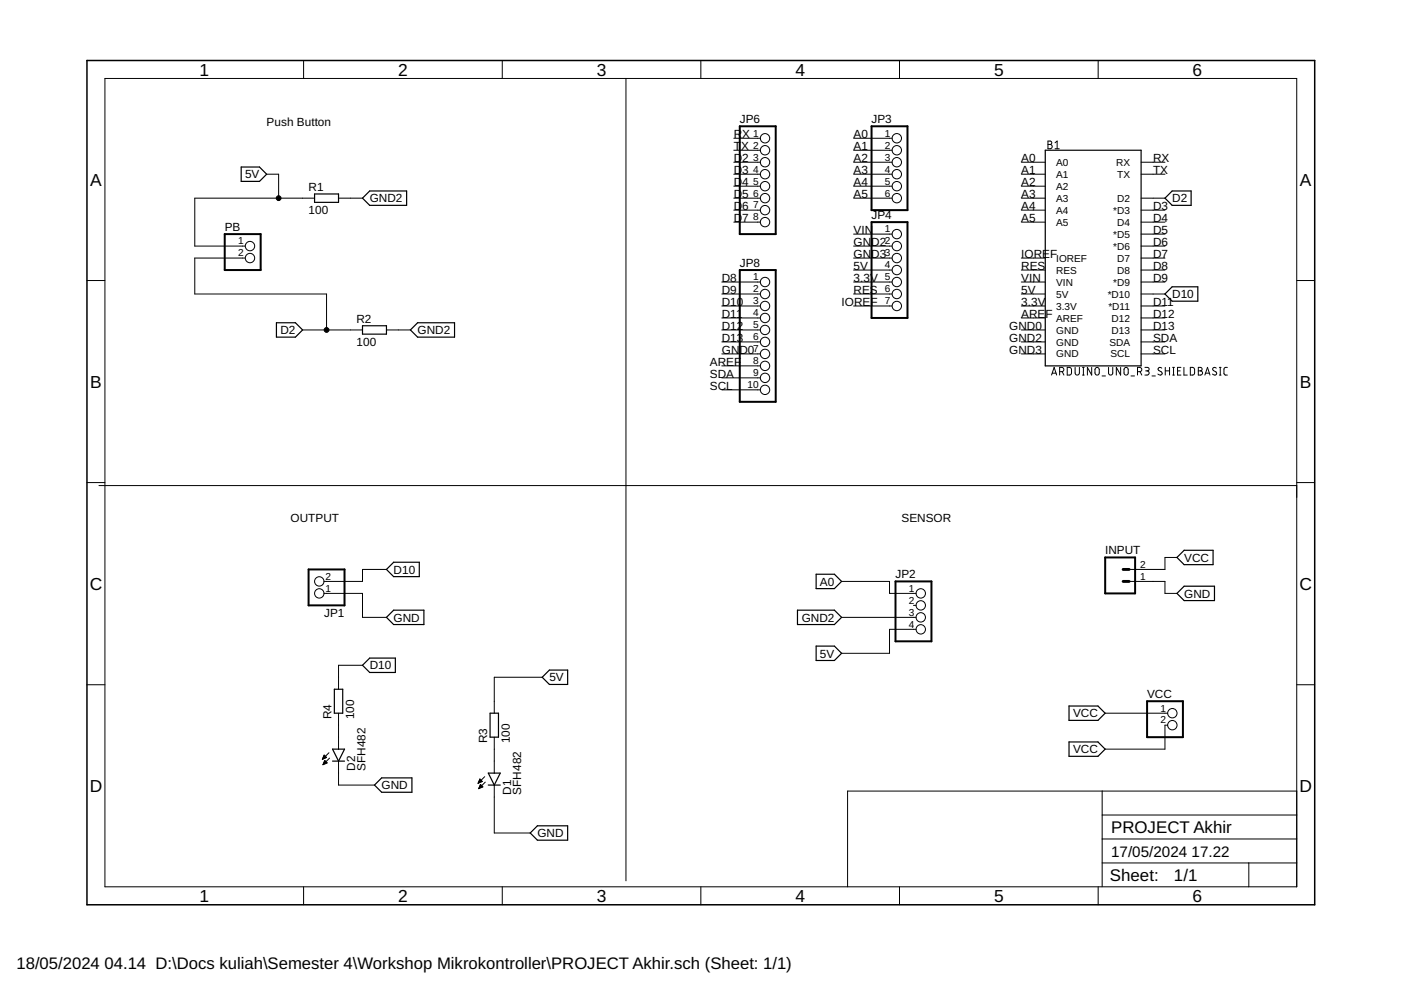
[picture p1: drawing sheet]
<svg xmlns="http://www.w3.org/2000/svg" width="297mm" height="210mm" viewBox="0 0 297 210" stroke-linecap="round" stroke-linejoin="round" font-family="sans-serif">
<g fill="none" stroke="#000" stroke-width=".21">
<path d="M22.2 16.6h252.7v171.4h-252.7zM64.4 12.8v3.8M106.5 12.8v3.8M132.7 16.6v170.2M148.6 12.8v3.8M190.7 12.8v3.8M232.8 12.8v3.8M56.5 36.9h2.6v5.1M155.6 34.4h5.6M155.6 36.9h5.6M155.6 39.5h5.6M155.6 29.3h5.6"/>
<path d="M155.6 31.9h5.6M181 34.4h8.1M181 36.9h8.1M181 39.5h8.1M181 29.3h8.1M181 31.9h8.1M216.5 34.4h5.1M216.5 36.9h5.1M216.5 39.5h5.1M222.2 29.9h.5a.36 .36 0 0 1 .3 .4 .36 .36 0 0 1-.3 .3 .46 .46 0 0 1 .4 .5 .46 .46 0 0 1-.4 .4h-.5zM222.2 30.6h.5M223.7 31.5h.9"/>
<path d="M223.7 30.3l.4-.4v1.6M241.9 34.4h5.1M241.9 36.9h5.1M18.4 59.5h3.8M52 54.7h-10.7v7.6h27.9v7.7M66.7 42h-25.4v10.2h10.7M71.8 42h5.1M153 59.8h8.2M155.6 42h5.6M155.6 44.6h5.6M155.6 47.1h5.6M181 42h8.1"/>
<path d="M181 49.6h8.1M181 52.2h8.1M181 54.7h8.1M181 57.3h8.1M181 59.8h8.1M216.5 42h5.1M216.5 44.6h5.1M216.5 47.1h5.1M216.5 54.7h5.1M216.5 57.3h5.1M216.5 59.8h5.1M241.9 42h5.1"/>
<path d="M241.9 44.6h5.1M241.9 47.1h5.1M241.9 49.6h5.1M241.9 52.2h5.1M241.9 54.7h5.1M241.9 57.3h5.1M241.9 59.8h5.1M274.9 59.5h3.8M64.2 70h12.7M81.9 70h5.1M153 62.3h8.2M153 64.9h8.2"/>
<path d="M153 67.4h8.2M153 70h8.2M153 72.5h8.2M153 75h8.2M153 77.6h8.2M181 62.3h8.1M181 64.9h8.1M216.5 62.3h5.1M216.5 64.9h5.1M216.5 67.4h5.1M216.5 70h5.1M216.5 72.5h5.1"/>
<path d="M216.5 75h5.1M222.9 79.5l.6-1.6 .5 1.6M223.1 79.1h.8M224.7 78.8h.4a.46 .46 0 0 0 .5-.5 .46 .46 0 0 0-.5-.4h-.4v1.6M225.2 78.8l.4 .7M226.3 77.9h.6l.2 .3 .1 .9-.3 .4h-.6zM227.9 77.9v1.2a.46 .46 0 0 0 .5 .4 .46 .46 0 0 0 .5-.4v-1.2M229.5 77.9h.4M229.5 79.5h.4M229.7 77.9v1.6M231.5 77.9v1.6l-1-1.6v1.6M232.3 78l.3-.1 .3 .1 .2 1.1a.46 .46 0 0 1-.5 .4 .46 .46 0 0 1-.4-.4z"/>
<path d="M233.7 79.7h.7M235 77.9v1.2a.44 .44 0 0 0 .5 .4 .44 .44 0 0 0 .4-.4v-1.2M237.6 77.9v1.6l-.9-1.6v1.6M238.4 78l.4-.1 .3 .1 .1 1.1a.44 .44 0 0 1-.4 .4 .44 .44 0 0 1-.5-.4zM239.8 79.7h.7M241.2 78.8h.4a.46 .46 0 0 0 .5-.5 .46 .46 0 0 0-.5-.4h-.4v1.6M241.7 78.8l.4 .7M241.9 62.3h5.1M241.9 64.9h5.1M241.9 67.4h5.1M241.9 70h5.1M241.9 72.5h5.1"/>
<path d="M241.9 75h5.1M242.7 77.9h.6a.37 .37 0 0 1 .3 .4 .37 .37 0 0 1-.3 .3h-.4M243.2 78.6a.44 .44 0 0 1 .4 .5 .44 .44 0 0 1-.4 .4h-.5M244.2 79.7h.8M246.3 78a.42 .42 0 0 0-.6-.1 .42 .42 0 0 0-.1 .6l.6 .3a.4 .4 0 0 1 .1 .7 .4 .4 0 0 1-.6-.1l-.2-.1M247.1 78.6h.9M247.1 77.9v1.6M248 77.9v1.6M248.6 77.9h.4M248.6 79.5h.4M248.8 77.9v1.6M249.7 78.6h.5"/>
<path d="M250.4 77.9h-.7v1.6h.7M251 77.9v1.6h.7M252.4 77.9h.6l.2 .3 .1 .9-.3 .4h-.6zM254.1 77.9h.4a.37 .37 0 0 1 .4 .4 .37 .37 0 0 1-.4 .3 .44 .44 0 0 1 .5 .5 .44 .44 0 0 1-.5 .4h-.4zM254.1 78.6h.4M255.5 79.5l.5-1.6 .5 1.6M255.6 79.1h.8M257.9 78a.41 .41 0 0 0-.6-.1 .41 .41 0 0 0-.1 .6l.6 .3a.44 .44 0 0 1-.1 .7 .44 .44 0 0 1-.6-.2M258.5 77.9h.4M258.5 79.5h.4M258.7 77.9v1.6M260.2 77.9l-.6 .1-.1 .3v1l.2 .2h.5"/>
<path d="M153 80.1h8.2M153 82.7h8.2M18.4 102.3h3.8M21 103h253.9M249.5 118.2h-2.5v2.5h-7.6M274.9 102.3h3.8M68.7 125.8h8.2v5.1h5M81.9 120.7h-5v2.6h-8.2M178.4 123.3h10.2v2.5h5.6M178.4 130.9h15.8M193.7 128.4h.5M194.2 133.4h-5.6v5.1h-10.2"/>
<path d="M239.4 123.3h7.6v2.5h2.5M18.4 145.2h3.8M69.7 159.6l-1.4 1.4M71.8 151.2v7.6M76.9 141.1h-5.1v5M104.8 156.3v7.6M115 143.6h-10.2v7.6M234.3 151.2h13.3M247.6 153.8h-.6v5h-12.7M274.9 145.2h3.8M68.4 161h.1M68.4 160.8h.3"/>
<path d="M68.5 160.7h.5M68.5 160.6h.7M68.5 162.1h.2M68.6 160.5h.5M68.6 161.9h.3M68.6 160.4h.4M68.6 161.8h.6M68.7 160.2h.2M68.7 161.7h.6M68.7 161.6h.5M68.7 160.1l-.4 .9M68.7 160.1l.5 .5"/>
<path d="M68.7 160.1h.1M68.8 161.4h.3M68.8 161.3h.1M68.9 161.2l.5 .6-.9 .3zM69.2 160.6l-.9 .4M69.9 160.7l-1.4 1.4M71.8 161.4v5.1h7.6M101.4 166h.1M101.4 165.9h.3M101.5 165.8h.5M101.5 165.7h.7M101.5 167.1h.2"/>
<path d="M101.6 165.5h.5M101.6 167h.4M101.6 165.4h.4M101.6 166.9h.7M101.7 165.3h.2M101.7 166.8h.6M101.7 166.6h.5M101.8 166.5h.3M101.8 166.4h.1M101.9 166.3l.5 .5-.9 .4zM102.3 165.7l-.6-.5-.3 .9M102.3 165.7l-.9 .4"/>
<path d="M102.8 164.7l-1.4 1.4M102.9 165.8l-1.4 1.4M104.8 166.5v10.1h7.6M233.7 167.7v20.3M233.7 177.9h41.2M233.7 172.8h41.2M274.9 167.7h-95.2v20.3M64.4 188v3.8M106.5 188v3.8M148.6 188v3.8M190.7 188v3.8M232.8 188v3.8"/>
<path d="M233.7 183h41.2M264.8 183v5"/>
<circle cx="162.2" cy="31.9" r=".99"/>
<circle cx="162.2" cy="34.4" r=".99"/>
<circle cx="162.2" cy="36.9" r=".99"/>
<circle cx="162.2" cy="39.5" r=".99"/>
<circle cx="162.2" cy="29.3" r=".99"/>
<circle cx="190.1" cy="29.3" r=".99"/>
<circle cx="190.1" cy="34.4" r=".99"/>
<circle cx="190.1" cy="36.9" r=".99"/>
<circle cx="190.1" cy="31.9" r=".99"/>
<circle cx="190.1" cy="39.5" r=".99"/>
<circle cx="53" cy="54.7" r=".99"/>
<circle cx="53" cy="52.2" r=".99"/>
<circle cx="162.2" cy="42" r=".99"/>
<circle cx="162.2" cy="47.1" r=".99"/>
<circle cx="162.2" cy="44.6" r=".99"/>
<circle cx="162.2" cy="59.8" r=".99"/>
<circle cx="190.1" cy="42" r=".99"/>
<circle cx="190.1" cy="59.8" r=".99"/>
<circle cx="190.1" cy="49.6" r=".99"/>
<circle cx="190.1" cy="52.2" r=".99"/>
<circle cx="190.1" cy="54.7" r=".99"/>
<circle cx="190.1" cy="57.3" r=".99"/>
<circle cx="162.2" cy="67.4" r=".99"/>
<circle cx="162.2" cy="64.9" r=".99"/>
<circle cx="162.2" cy="70" r=".99"/>
<circle cx="162.2" cy="77.6" r=".99"/>
<circle cx="162.2" cy="72.5" r=".99"/>
<circle cx="162.2" cy="75" r=".99"/>
<circle cx="162.2" cy="62.3" r=".99"/>
<circle cx="190.1" cy="62.3" r=".99"/>
<circle cx="190.1" cy="64.9" r=".99"/>
<circle cx="162.2" cy="82.7" r=".99"/>
<circle cx="162.2" cy="80.1" r=".99"/>
<circle cx="67.7" cy="125.8" r=".99"/>
<circle cx="67.7" cy="123.3" r=".99"/>
<circle cx="195.2" cy="125.8" r=".99"/>
<circle cx="195.2" cy="130.9" r=".99"/>
<circle cx="195.2" cy="133.4" r=".99"/>
<circle cx="195.2" cy="128.4" r=".99"/>
<circle cx="248.6" cy="151.2" r=".99"/>
<circle cx="248.6" cy="153.8" r=".99"/>
</g>
<g fill="none" stroke="#000" stroke-width=".25">
<path d="M51.1 35.4h3.9l1.5 1.5-1.5 1.6h-3.9zM221.6 31.9h20.3v45.7h-20.3zM66.7 41.1h5.1v1.8h-5.1zM78.4 40.5h7.8v3h-7.8l-1.5-1.5zM247 42l1.5-1.5h4v3h-4zM58.6 68.4h4l1.6 1.6-1.6 1.5h-4zM76.9 69.1h5v1.7h-5zM87 70l1.5-1.6h7.9v3.1h-7.9zM247 62.3l1.5-1.5h5.5v3.1h-5.5zM249.5 118.2l1.6-1.5h6.1v3h-6.1zM81.9 130.9l1.6-1.5h6.4v3h-6.4zM81.9 120.7l1.6-1.5h5.4v3.1h-5.4z"/>
<path d="M169.1 129.4h7.8l1.5 1.5-1.5 1.5h-7.8zM173 137h3.9l1.5 1.5-1.5 1.5h-3.9zM173 121.8h3.9l1.5 1.5-1.5 1.5h-3.9zM249.5 125.8l1.6-1.5h6.4v3h-6.4zM70.5 158.8h2.5l-1.2 2.6zM70.9 146.1h1.8v5.1h-1.8zM76.9 141.1l1.5-1.6h5.4v3.1h-5.4zM103.9 151.2h1.8v5.1h-1.8zM115 143.6l1.5-1.5h3.9v3h-3.9zM226.7 149.7h6.1l1.5 1.5-1.5 1.5h-6.1zM226.7 157.3h6.1l1.5 1.5-1.5 1.6h-6.1zM70.5 161.4h2.5"/>
<path d="M79.4 166.5l1.5-1.6h6.4v3.1h-6.4zM103.5 163.9h2.6l-1.3 2.6zM103.5 166.5h2.6M112.4 176.6l1.5-1.5h6.5v3h-6.5z"/>
</g>
<path d="M18.4 12.8h260.3v179h-260.3z" fill="none" stroke="#000" stroke-width=".32"/>
<path d="M156.8 26.8h7.7v22.8h-7.7zM184.8 26.8h7.6v17.8h-7.6zM47.6 49.6h7.7v7.7h-7.7zM156.8 57.3h7.7v27.9h-7.7zM184.8 47.1h7.6v20.3h-7.6zM234.3 118.2h6.4v7.6h-6.4zM65.4 120.7h7.6v7.7h-7.6zM189.9 123.3h7.6v12.7h-7.6zM243.2 148.7h7.6v7.6h-7.6z" fill="none" stroke="#000" stroke-width=".42"/>
<path d="M238.1 120.7h1.3M238.1 123.3h1.3" fill="none" stroke="#000" stroke-width=".61"/>
<g fill="#000" stroke="#000" stroke-width=".21">
<circle cx="59.1" cy="42" r=".51"/>
<circle cx="69.2" cy="70" r=".51"/>
</g>
<g font-size="3.7">
<text x="42.3" y="16">1</text>
<text x="84.4" y="16">2</text>
<text x="126.5" y="16">3</text>
<text x="168.6" y="16">4</text>
<text x="210.8" y="16">5</text>
<text x="252.9" y="16">6</text>
<text x="19.1" y="39.3">A</text>
<text x="275.6" y="39.3">A</text>
<text x="19.1" y="82.2">B</text>
<text x="275.6" y="82.2">B</text>
<text x="19" y="125">C</text>
<text x="275.5" y="125">C</text>
<text x="19" y="167.9">D</text>
<text x="275.5" y="167.9">D</text>
<text x="42.3" y="191.2">1</text>
<text x="84.4" y="191.2">2</text>
<text x="126.5" y="191.2">3</text>
<text x="168.6" y="191.2">4</text>
<text x="210.8" y="191.2">5</text>
<text x="252.9" y="191.2">6</text>
</g>
<g font-size="3.6">
<text x="235.6" y="176.6">PROJECT Akhir</text>
<text x="235.3" y="186.9">Sheet:</text>
<text x="248.9" y="186.8">1/1</text>
</g>
<g font-size="3.5">
<text x="3.5" y="205.4">18/05/2024</text>
<text x="22.2" y="205.4">04.14 D:\Docs kuliah\Semester 4\Workshop Mikrokontroller\PROJECT Akhir.sch (Sheet: 1/1)</text>
</g>
<g font-size="3.2">
<text x="235.6" y="181.7">17/05/2024</text>
<text x="252.6" y="181.7">17.22</text>
</g>
<g font-size="2.5">
<text x="56.5" y="26.8">Push Button</text>
<text x="155.6" y="29.3">R</text>
<text x="156.9" y="26.1">JP6</text>
<text x="157.4" y="29.3">X</text>
<text x="181" y="29.3">A0</text>
<text x="184.8" y="26.1">JP3</text>
<text x="155.6" y="34.4">D</text>
<text x="155.6" y="31.9">T</text>
<text x="157.1" y="31.9">X</text>
<text x="157.4" y="34.4">2</text>
<text x="181" y="31.9">A1</text>
<text x="181" y="34.4">A2</text>
<text x="216.5" y="34.4">A0</text>
<text x="244.5" y="34.4">RX</text>
<text x="51.9" y="37.8">5V</text>
<text x="65.4" y="40.5">R1</text>
<text x="155.6" y="36.9">D</text>
<text x="155.6" y="39.5">D</text>
<text x="157.4" y="36.9">3</text>
<text x="157.4" y="39.5">4</text>
<text x="181" y="36.9">A3</text>
<text x="181" y="39.5">A4</text>
<text x="216.5" y="36.9">A1</text>
<text x="216.5" y="39.5">A2</text>
<text x="244.5" y="36.9">TX</text>
<text x="65.4" y="45.3">100</text>
<text x="78.4" y="42.9">GND2</text>
<text x="155.6" y="42">D</text>
<text x="155.6" y="44.6">D</text>
<text x="155.6" y="47.1">D</text>
<text x="157.4" y="42">5</text>
<text x="157.4" y="44.6">6</text>
<text x="157.4" y="47.1">7</text>
<text x="181" y="42">A5</text>
<text x="184.8" y="46.5">JP4</text>
<text x="216.5" y="42">A3</text>
<text x="216.5" y="44.6">A4</text>
<text x="216.5" y="47.1">A5</text>
<text x="244.5" y="44.6">D3</text>
<text x="244.5" y="47.1">D4</text>
<text x="248.5" y="42.9">D2</text>
<text x="47.6" y="49">PB</text>
<text x="181" y="52.2">GND2</text>
<text x="181" y="49.6">VIN</text>
<text x="244.5" y="49.6">D5</text>
<text x="244.5" y="52.2">D6</text>
<text x="153" y="59.8">D8</text>
<text x="156.9" y="56.6">JP8</text>
<text x="181" y="57.3">5V</text>
<text x="181" y="59.8">3.3V</text>
<text x="181" y="54.7">GND3</text>
<text x="216.5" y="54.7">IOREF</text>
<text x="216.5" y="57.3">RES</text>
<text x="216.5" y="59.8">VIN</text>
<text x="244.5" y="54.7">D7</text>
<text x="244.5" y="57.3">D8</text>
<text x="244.5" y="59.8">D9</text>
<text x="153" y="64.9">D10</text>
<text x="153" y="62.3">D9</text>
<text x="178.4" y="64.9">IOREF</text>
<text x="181" y="62.3">RES</text>
<text x="216.5" y="62.3">5V</text>
<text x="216.5" y="64.9">3.3V</text>
<text x="244.5" y="64.9">D11</text>
<text x="248.5" y="63.2">D10</text>
<text x="59.4" y="70.8">D2</text>
<text x="75.6" y="68.5">R2</text>
<text x="88.5" y="70.8">GND2</text>
<text x="153" y="67.4">D11</text>
<text x="153" y="70">D12</text>
<text x="214" y="70">GND0</text>
<text x="216.5" y="67.4">ARE</text>
<text x="221.7" y="67.4">F</text>
<text x="244.5" y="67.4">D12</text>
<text x="244.5" y="70">D13</text>
<text x="75.6" y="73.3">100</text>
<text x="150.5" y="77.6">AREF</text>
<text x="153" y="72.5">D13</text>
<text x="153" y="75">GND0</text>
<text x="214" y="72.5">GND2</text>
<text x="214" y="75">GND3</text>
<text x="244.5" y="72.5">SDA</text>
<text x="244.5" y="75">SCL</text>
<text x="150.5" y="80.1">SDA</text>
<text x="150.5" y="82.7">SCL</text>
<text x="61.6" y="110.6">OUTPUT</text>
<text x="191.1" y="110.6">SENSOR</text>
<text x="234.3" y="117.4">INPUT</text>
<text x="251.1" y="119.1">VCC</text>
<text x="83.5" y="121.6">D10</text>
<text x="173.8" y="124.2">A0</text>
<text x="189.9" y="122.6">JP2</text>
<text x="68.7" y="130.8">JP1</text>
<text x="83.5" y="131.8">GND</text>
<text x="170" y="131.8">GND2</text>
<text x="251.1" y="126.7">GND</text>
<text x="78.4" y="141.9">D10</text>
<text x="173.8" y="139.4">5V</text>
<text x="116.5" y="144.5">5V</text>
<text x="243.2" y="148">VCC</text>
<text x="70.3" y="152.5" transform="rotate(-90 70.3 152.5)">R4</text>
<text x="75.1" y="152.5" transform="rotate(-90 75.1 152.5)">100</text>
<text x="227.5" y="152.1">VCC</text>
<text x="103.3" y="157.6" transform="rotate(-90 103.3 157.6)">R3</text>
<text x="108.1" y="157.6" transform="rotate(-90 108.1 157.6)">100</text>
<text x="227.5" y="159.7">VCC</text>
<text x="75.3" y="163.4" transform="rotate(-90 75.3 163.4)">D2</text>
<text x="77.5" y="163.4" transform="rotate(-90 77.5 163.4)">SFH482</text>
<text x="80.9" y="167.3">GND</text>
<text x="108.3" y="168.5" transform="rotate(-90 108.3 168.5)">D1</text>
<text x="110.5" y="168.5" transform="rotate(-90 110.5 168.5)">SFH482</text>
<text x="113.9" y="177.5">GND</text>
</g>
<g font-size="2.1">
<text x="159.7" y="29">1</text>
<text x="187.6" y="29">1</text>
<text x="159.7" y="31.5">2</text>
<text x="159.7" y="34">3</text>
<text x="187.6" y="31.5">2</text>
<text x="187.6" y="34">3</text>
<text x="223.9" y="35.2">A0</text>
<text x="236.6" y="35.2">RX</text>
<text x="159.7" y="36.6">4</text>
<text x="159.7" y="39.1">5</text>
<text x="159.7" y="41.7">6</text>
<text x="187.6" y="36.6">4</text>
<text x="187.6" y="39.1">5</text>
<text x="187.6" y="41.7">6</text>
<text x="223.9" y="37.7">A1</text>
<text x="223.9" y="40.2">A2</text>
<text x="236.9" y="37.7">TX</text>
<text x="159.7" y="44.2">7</text>
<text x="159.7" y="46.7">8</text>
<text x="223.9" y="42.8">A3</text>
<text x="223.9" y="45.3">A4</text>
<text x="223.9" y="47.9">A5</text>
<text x="236" y="45.3">*D3</text>
<text x="236.9" y="42.8">D2</text>
<text x="236.9" y="47.9">D4</text>
<text x="50.5" y="51.8">1</text>
<text x="187.6" y="49.3">1</text>
<text x="187.6" y="51.8">2</text>
<text x="236" y="50.4">*D5</text>
<text x="236" y="52.9">*D6</text>
<text x="50.5" y="54.4">2</text>
<text x="159.7" y="59.4">1</text>
<text x="187.6" y="54.4">3</text>
<text x="187.6" y="56.9">4</text>
<text x="187.6" y="59.4">5</text>
<text x="223.9" y="58">RES</text>
<text x="223.9" y="55.5">IOREF</text>
<text x="236.9" y="55.5">D7</text>
<text x="236.9" y="58">D8</text>
<text x="159.7" y="62">2</text>
<text x="159.7" y="64.5">3</text>
<text x="187.6" y="62">6</text>
<text x="187.6" y="64.5">7</text>
<text x="223.9" y="60.6">VIN</text>
<text x="223.9" y="63.1">5V</text>
<text x="223.9" y="65.6">3.3V</text>
<text x="234.8" y="63.1">*D10</text>
<text x="235" y="65.6">*D11</text>
<text x="236" y="60.6">*D9</text>
<text x="159.7" y="67.1">4</text>
<text x="159.7" y="69.6">5</text>
<text x="223.9" y="68.2">AREF</text>
<text x="223.9" y="70.7">GND</text>
<text x="235.7" y="68.2">D12</text>
<text x="235.7" y="70.7">D13</text>
<text x="159.7" y="72.1">6</text>
<text x="159.7" y="74.7">7</text>
<text x="159.7" y="77.2">8</text>
<text x="223.9" y="73.3">GND</text>
<text x="223.9" y="75.8">GND</text>
<text x="235.2" y="73.3">SDA</text>
<text x="235.4" y="75.8">SCL</text>
<text x="158.5" y="82.3">10</text>
<text x="159.7" y="79.8">9</text>
<text x="69" y="125.5">1</text>
<text x="69" y="122.9">2</text>
<text x="192.7" y="125.5">1</text>
<text x="241.7" y="122.9">1</text>
<text x="241.7" y="120.4">2</text>
<text x="192.7" y="128">2</text>
<text x="192.7" y="130.5">3</text>
<text x="192.7" y="133.1">4</text>
<text x="246" y="150.9">1</text>
<text x="246" y="153.4">2</text>
</g>
</svg>
